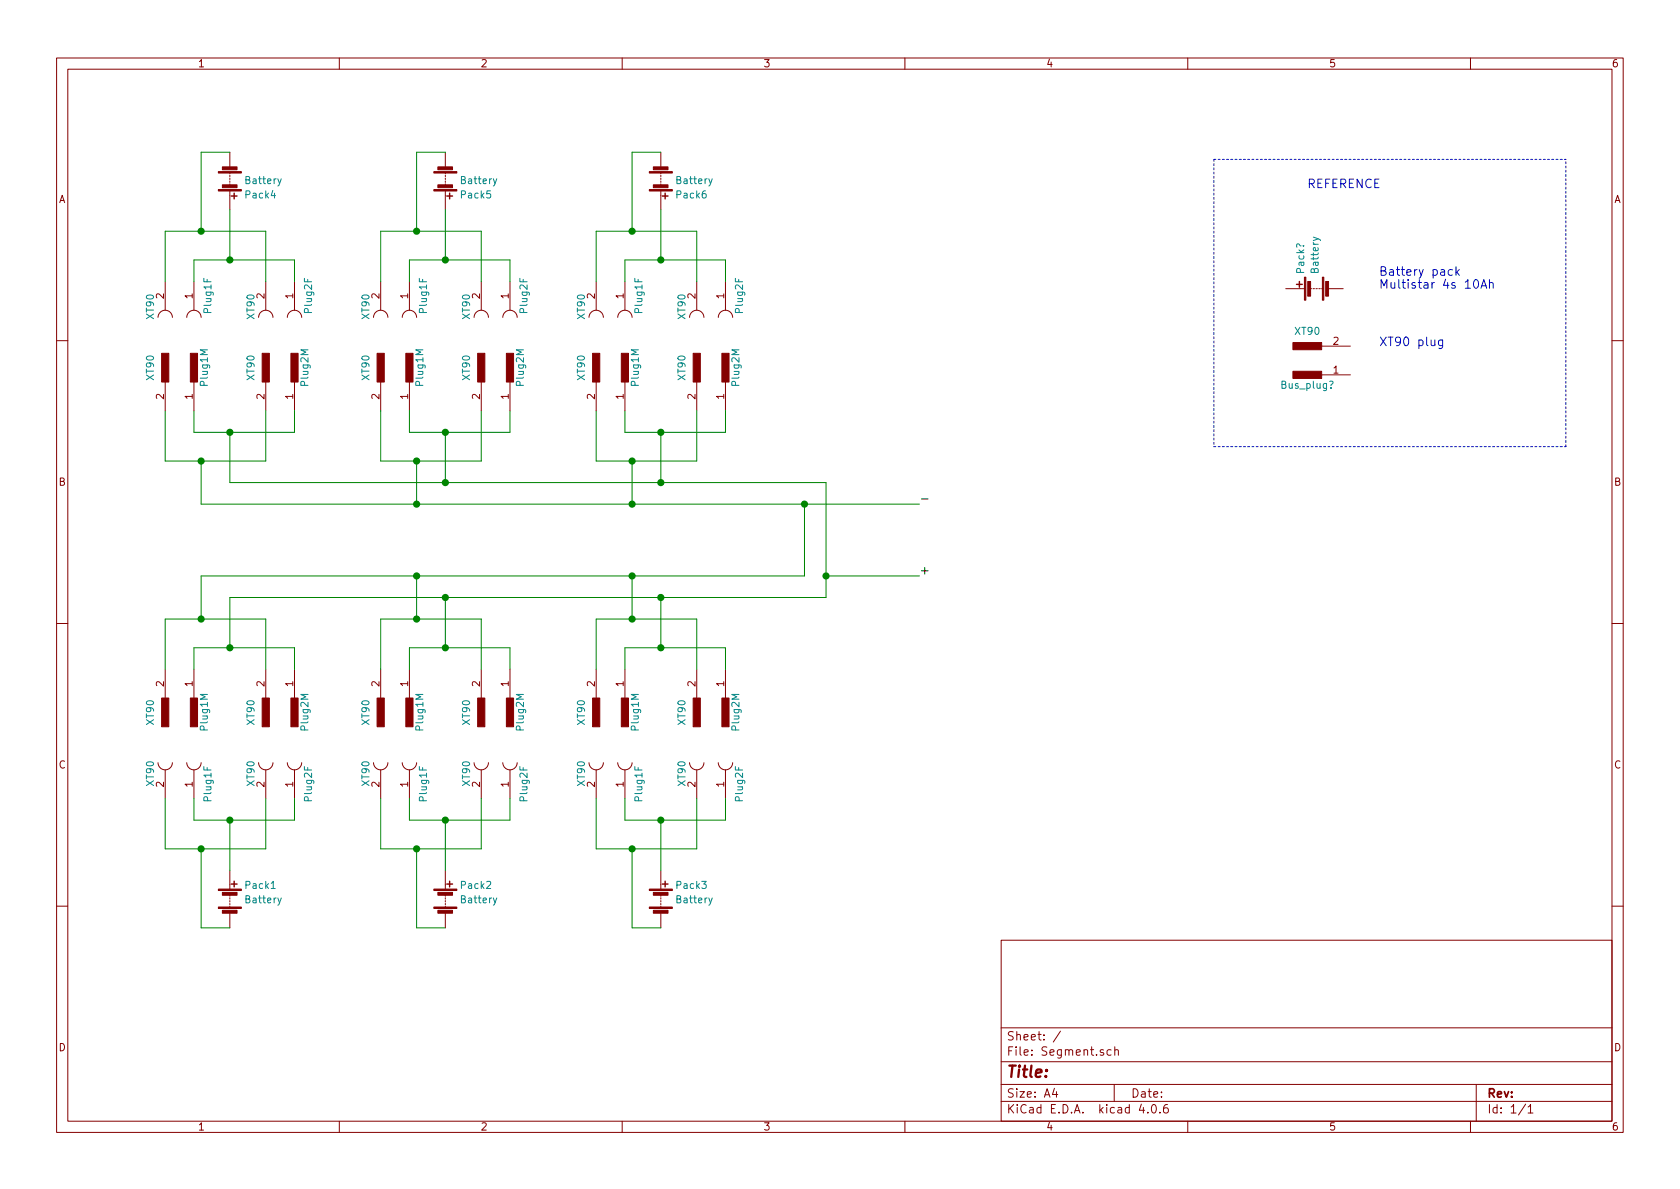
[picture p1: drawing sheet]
<svg xmlns="http://www.w3.org/2000/svg" width="297mm" height="210mm" viewBox="0 0 297 210" stroke-linecap="round" stroke-linejoin="round" font-family="sans-serif">
<g fill="none" stroke="#840000" stroke-width=".18">
<path d="M10 10.3h277v189.9h-277zM12 12.2h273v186.1h-273zM60 10.3v1.9M110 10.3v1.9M160 10.3v1.9M210 10.3v1.9M260 10.3v1.9M40.6 26.9v2.6M40.6 30.5v.2M40.6 31v.2M40.6 31.5v.2M40.6 32v.3"/>
<path d="M40.6 32.5v.3M40.6 33.8v3.3M78.7 26.9v2.6M78.7 30.5v.2M78.7 31v.2M78.7 31.5v.2M78.7 32v.3M78.7 32.5v.3M78.7 33.8v3.3M116.8 26.9v2.6M116.8 30.5v.2M116.8 31v.2"/>
<path d="M116.8 31.5v.2M116.8 32v.3M116.8 32.5v.3M116.8 33.8v3.3M27.9 56.1a1.27 1.27 0 0 1 1.3-1.2 1.27 1.27 0 0 1 1.3 1.2M29.2 49.8v5.1M33 56.1a1.27 1.27 0 0 1 1.3-1.2 1.27 1.27 0 0 1 1.3 1.2M34.3 49.8v5.1M45.7 56.1a1.27 1.27 0 0 1 1.3-1.2 1.27 1.27 0 0 1 1.3 1.2M47 49.8v5.1M50.8 56.1a1.27 1.27 0 0 1 1.3-1.2 1.27 1.27 0 0 1 1.2 1.2M52.1 49.8v5.1"/>
<path d="M66 56.1a1.27 1.27 0 0 1 1.3-1.2 1.27 1.27 0 0 1 1.3 1.2M67.3 49.8v5.1M71.1 56.1a1.27 1.27 0 0 1 1.3-1.2 1.27 1.27 0 0 1 1.3 1.2M72.4 49.8v5.1M83.8 56.1a1.27 1.27 0 0 1 1.3-1.2 1.27 1.27 0 0 1 1.3 1.2M85.1 49.8v5.1M88.9 56.1a1.27 1.27 0 0 1 1.3-1.2 1.27 1.27 0 0 1 1.2 1.2M90.2 49.8v5.1M104.1 56.1a1.27 1.27 0 0 1 1.3-1.2 1.27 1.27 0 0 1 1.3 1.2M105.4 49.8v5.1M109.2 56.1a1.27 1.27 0 0 1 1.3-1.2 1.27 1.27 0 0 1 1.3 1.2M110.5 49.8v5.1"/>
<path d="M121.9 56.1a1.27 1.27 0 0 1 1.3-1.2 1.27 1.27 0 0 1 1.3 1.2M123.2 49.8v5.1M127 56.1a1.27 1.27 0 0 1 1.3-1.2 1.27 1.27 0 0 1 1.2 1.2M128.3 49.8v5.1M227.3 51h3.3M231.6 51h.3M232.2 51h.2M232.7 51h.2M233.2 51h.2M233.7 51h.2M234.9 51h2.6M10 60.2h2"/>
<path d="M29.2 67.6v5M34.3 67.6v5M47 67.6v5M52.1 67.6v5M67.3 67.6v5M72.4 67.6v5M85.1 67.6v5M90.2 67.6v5M105.4 67.6v5M110.5 67.6v5M123.2 67.6v5M128.3 67.6v5"/>
<path d="M233.7 66.3h5.1M233.7 61.2h5.1M285 60.2h2M10 110.3h2M29.2 118.4v5M34.3 118.4v5M47 118.4v5M52.1 118.4v5M67.3 118.4v5M72.4 118.4v5M85.1 118.4v5M90.2 118.4v5"/>
<path d="M105.4 118.4v5M110.5 118.4v5M123.2 118.4v5M128.3 118.4v5M285 110.3h2M27.9 134.9a1.27 1.27 0 0 0 1.3 1.2 1.27 1.27 0 0 0 1.3-1.2M29.2 136.1v5.1M33 134.9a1.27 1.27 0 0 0 1.3 1.2 1.27 1.27 0 0 0 1.3-1.2M34.3 136.1v5.1M45.7 134.9a1.27 1.27 0 0 0 1.3 1.2 1.27 1.27 0 0 0 1.3-1.2M47 136.1v5.1M50.8 134.9a1.27 1.27 0 0 0 1.3 1.2 1.27 1.27 0 0 0 1.2-1.2"/>
<path d="M52.1 136.1v5.1M66 134.9a1.27 1.27 0 0 0 1.3 1.2 1.27 1.27 0 0 0 1.3-1.2M67.3 136.1v5.1M71.1 134.9a1.27 1.27 0 0 0 1.3 1.2 1.27 1.27 0 0 0 1.3-1.2M72.4 136.1v5.1M83.8 134.9a1.27 1.27 0 0 0 1.3 1.2 1.27 1.27 0 0 0 1.3-1.2M85.1 136.1v5.1M88.9 134.9a1.27 1.27 0 0 0 1.3 1.2 1.27 1.27 0 0 0 1.2-1.2M90.2 136.1v5.1M104.1 134.9a1.27 1.27 0 0 0 1.3 1.2 1.27 1.27 0 0 0 1.3-1.2M105.4 136.1v5.1M109.2 134.9a1.27 1.27 0 0 0 1.3 1.2 1.27 1.27 0 0 0 1.3-1.2"/>
<path d="M110.5 136.1v5.1M121.9 134.9a1.27 1.27 0 0 0 1.3 1.2 1.27 1.27 0 0 0 1.3-1.2M123.2 136.1v5.1M127 134.9a1.27 1.27 0 0 0 1.3 1.2 1.27 1.27 0 0 0 1.2-1.2M128.3 136.1v5.1M40.6 153.9v3.3M40.6 158.2v.3M40.6 158.7v.3M40.6 159.3v.2M40.6 159.8v.2M78.7 153.9v3.3M78.7 158.2v.3"/>
<path d="M78.7 158.7v.3M78.7 159.3v.2M78.7 159.8v.2M116.8 153.9v3.3M116.8 158.2v.3M116.8 158.7v.3M116.8 159.3v.2M116.8 159.8v.2M10 160.2h2M40.6 160.3v.2M40.6 161.5v2.6M78.7 160.3v.2"/>
<path d="M78.7 161.5v2.6M116.8 160.3v.2M116.8 161.5v2.6M177 166.3h108v32h-108zM285 160.2h2M60 198.3v1.9M110 198.3v1.9M160 198.3v1.9M177 194.8h108M177 191.8h108M177 187.8h108M177 181.8h108"/>
<path d="M186.4 192.5l-.3 1h.9M186.8 193v1M187.5 182.3l-1.3 2M196.4 185.7l-.4-.1-.3 .3 .1 .6 .2 .1 .4-.1M197 191.8v3M197.1 185.7l.2-.1 .4 .1v.9M197.1 185.1v1.5M201.8 195.2l-.4 1.1h1M202.9 196.7v.1M203.8 195.4l.1-.1a.81 .81 0 0 1 .6 .6 .81 .81 0 0 1-.3 .8l-.1 .1a.8 .8 0 0 1-.6-.6 .8 .8 0 0 1 .3-.8zM205.1 196.7v.1M206.4 195.3a.59 .59 0 0 0-.7 .7l.1 .7 .2 .1 .5-.1 .1-.5-.2-.2-.4-.1-.3 .3"/>
<path d="M210 198.3v1.9M260 198.3v1.9M261 191.8v6.5M269.7 195.2l-1.2 2M270.2 195.8l.4-.5v1.5M270.2 196.8h.8"/>
</g>
<g fill="#840000" stroke="#840000" stroke-width=".18">
<path d="M38.6 160.4h4.1v.2h-4.1z"/>
<path d="M38.6 157.2h4.1v.3h-4.1z"/>
<path d="M39.3 161h2.6v.5h-2.6z"/>
<path d="M39.3 157.8h2.6v.5h-2.6z"/>
<path d="M76.7 160.4h4.1v.2h-4.1z"/>
<path d="M76.7 157.2h4.1v.3h-4.1z"/>
<path d="M77.4 161h2.6v.5h-2.6z"/>
<path d="M77.4 157.8h2.6v.5h-2.6z"/>
<path d="M114.8 160.4h4.1v.2h-4.1z"/>
<path d="M114.8 157.2h4.1v.3h-4.1z"/>
<path d="M115.5 161h2.6v.5h-2.6z"/>
<path d="M115.5 157.8h2.6v.5h-2.6z"/>
<path d="M66.7 123.4h1.2v5.1h-1.2z"/>
<path d="M71.8 123.4h1.2v5.1h-1.2z"/>
<path d="M46.4 123.4h1.2v5.1h-1.2z"/>
<path d="M51.4 123.4h1.3v5.1h-1.3z"/>
<path d="M28.6 123.4h1.2v5.1h-1.2z"/>
<path d="M33.7 123.4h1.2v5.1h-1.2z"/>
<path d="M233.8 49h.3v4.1h-.3z"/>
<path d="M230.6 49h.3v4.1h-.3z"/>
<path d="M234.4 49.8h.5v2.6h-.5z"/>
<path d="M231.2 49.8h.5v2.6h-.5z"/>
<path d="M228.6 60.6h5.1v1.2h-5.1z"/>
<path d="M228.6 65.7h5.1v1.2h-5.1z"/>
<path d="M122.6 123.4h1.2v5.1h-1.2z"/>
<path d="M127.6 123.4h1.3v5.1h-1.3z"/>
<path d="M104.8 123.4h1.2v5.1h-1.2z"/>
<path d="M109.9 123.4h1.2v5.1h-1.2z"/>
<path d="M84.5 123.4h1.2v5.1h-1.2z"/>
<path d="M89.5 123.4h1.3v5.1h-1.3z"/>
<path d="M38.6 30.3h4.1v.3h-4.1z"/>
<path d="M38.6 33.5h4.1v.3h-4.1z"/>
<path d="M39.3 29.5h2.6v.5h-2.6z"/>
<path d="M39.3 32.7h2.6v.5h-2.6z"/>
<path d="M76.7 30.3h4.1v.3h-4.1z"/>
<path d="M76.7 33.5h4.1v.3h-4.1z"/>
<path d="M77.4 29.5h2.6v.5h-2.6z"/>
<path d="M77.4 32.7h2.6v.5h-2.6z"/>
<path d="M114.8 30.3h4.1v.3h-4.1z"/>
<path d="M114.8 33.5h4.1v.3h-4.1z"/>
<path d="M115.5 29.5h2.6v.5h-2.6z"/>
<path d="M115.5 32.7h2.6v.5h-2.6z"/>
<path d="M66.7 62.5h1.2v5.1h-1.2z"/>
<path d="M71.8 62.5h1.2v5.1h-1.2z"/>
<path d="M46.4 62.5h1.2v5.1h-1.2z"/>
<path d="M51.4 62.5h1.3v5.1h-1.3z"/>
<path d="M28.6 62.5h1.2v5.1h-1.2z"/>
<path d="M33.7 62.5h1.2v5.1h-1.2z"/>
<path d="M122.6 62.5h1.2v5.1h-1.2z"/>
<path d="M127.6 62.5h1.3v5.1h-1.3z"/>
<path d="M104.8 62.5h1.2v5.1h-1.2z"/>
<path d="M109.9 62.5h1.2v5.1h-1.2z"/>
<path d="M84.5 62.5h1.2v5.1h-1.2z"/>
<path d="M89.5 62.5h1.3v5.1h-1.3z"/>
</g>
<g fill="none" stroke="#840000" stroke-width=".25">
<path d="M40.9 34.7h1M41.4 34.2v1M79 34.7h1M79.5 34.2v1M117.1 34.7h1M117.6 34.2v1M229.2 50.3h1.1M229.7 49.8v1M40.9 156.3h1M41.4 155.8v1M79 156.3h1M79.5 155.8v1"/>
<path d="M117.1 156.3h1M117.6 155.8v1"/>
</g>
<path d="M49.7 31.6l-.4 1.2-.2 .1M87.8 31.6l-.4 1.2-.2 .1M125.9 31.6l-.4 1.2-.2 .1M232.2 41.9l1.2 .5 .1 .1M235.1 67.5l.4-.1 .2 .2-.4 .6M49.7 158.8l-.4 1.2-.2 .1M87.8 158.8l-.4 1.2-.2 .1M125.9 158.8l-.4 1.2-.2 .1" fill="none" stroke="#008484" stroke-width=".18"/>
<path d="M256.8 47.7a.48 .48 0 0 0-.7 .1v.7a.48 .48 0 0 0 .7 .1M257.4 47.2v1.5M257.6 48.1l.4 .6M258 47.7l-.6 .6M260.8 49.5l.1-.1a.81 .81 0 0 1 .5 .8 .81 .81 0 0 1-.5 .8 .98 .98 0 0 1-.1-1.5zM261.8 51l.6-1.6 .5 1.6M262 50.5h.7M263.3 50.1l.1-.1a.36 .36 0 0 1 .6 .2v.8M263.3 49.4v1.6M255.1 60.1v1.3l-.3 .2h-.4M255.1 60.2a.48 .48 0 0 0-.7 .1v.7a.48 .48 0 0 0 .7 .1" fill="none" stroke="#0000c2" stroke-width=".18"/>
<path d="M214.6 28.2h62.3M214.6 28.2v50.8M214.6 79h62.3M276.9 79v-50.8" fill="none" stroke="#0000c2" stroke-width=".18" stroke-dasharray=".3 .4"/>
<g fill="none" stroke="#008400" stroke-width=".18">
<path d="M40.6 37.1v8.9M40.6 26.9h-5v14M78.7 37.1v8.9M78.7 26.9h-5v14M116.8 37.1v8.9M116.8 26.9h-5v14M29.2 49.8v-8.9h17.8v8.9M34.3 49.8v-3.8h17.8v3.8M67.3 49.8v-8.9h17.8v8.9M72.4 49.8v-3.8h17.8v3.8M105.4 49.8v-8.9h17.8v8.9M110.5 49.8v-3.8h17.8v3.8"/>
<path d="M29.2 72.6v8.9h17.8v-8.9M34.3 72.6v3.8h17.8v-3.8M40.6 76.4v8.9h105.4v20.4h-105.4v8.8M67.3 72.6v8.9h17.8v-8.9M72.4 72.6v3.8h17.8v-3.8M78.7 76.4v8.9M105.4 72.6v8.9h17.8v-8.9M110.5 72.6v3.8h17.8v-3.8M116.8 76.4v8.9M35.6 81.5v7.6h127M73.7 81.5v7.6M111.8 81.5v7.6"/>
<path d="M142.2 89.1v12.7h-106.6v7.7M29.2 118.4v-8.9h17.8v8.9M34.3 118.4v-3.9h17.8v3.9M67.3 118.4v-8.9h17.8v8.9M72.4 118.4v-3.9h17.8v3.9M73.7 101.8v7.7M78.7 105.7v8.8M105.4 118.4v-8.9h17.8v8.9M110.5 118.4v-3.9h17.8v3.9M111.8 101.8v7.7M116.8 105.7v8.8M146 101.8h16.6"/>
<path d="M29.2 141.2v8.9h17.8v-8.9M34.3 141.2v3.8h17.8v-3.8M35.6 150.1v14h5M40.6 145v8.9M67.3 141.2v8.9h17.8v-8.9M72.4 141.2v3.8h17.8v-3.8M73.7 150.1v14h5M78.7 145v8.9M105.4 141.2v8.9h17.8v-8.9M110.5 141.2v3.8h17.8v-3.8M111.8 150.1v14h5M116.8 145v8.9"/>
</g>
<g fill="#008400" stroke="#008400" stroke-width=".25">
<circle cx="40.6" cy="145" r=".51"/>
<circle cx="35.6" cy="150.1" r=".51"/>
<circle cx="78.7" cy="145" r=".51"/>
<circle cx="73.7" cy="150.1" r=".51"/>
<circle cx="116.8" cy="145" r=".51"/>
<circle cx="111.8" cy="150.1" r=".51"/>
<circle cx="40.6" cy="114.5" r=".51"/>
<circle cx="35.6" cy="109.5" r=".51"/>
<circle cx="78.7" cy="114.5" r=".51"/>
<circle cx="73.7" cy="109.5" r=".51"/>
<circle cx="116.8" cy="114.5" r=".51"/>
<circle cx="111.8" cy="109.5" r=".51"/>
<circle cx="73.7" cy="101.8" r=".51"/>
<circle cx="111.8" cy="101.8" r=".51"/>
<circle cx="78.7" cy="105.7" r=".51"/>
<circle cx="116.8" cy="105.7" r=".51"/>
<circle cx="40.6" cy="46" r=".51"/>
<circle cx="35.6" cy="40.9" r=".51"/>
<circle cx="78.7" cy="46" r=".51"/>
<circle cx="73.7" cy="40.9" r=".51"/>
<circle cx="116.8" cy="46" r=".51"/>
<circle cx="111.8" cy="40.9" r=".51"/>
<circle cx="40.6" cy="76.4" r=".51"/>
<circle cx="35.6" cy="81.5" r=".51"/>
<circle cx="78.7" cy="76.4" r=".51"/>
<circle cx="73.7" cy="81.5" r=".51"/>
<circle cx="116.8" cy="76.4" r=".51"/>
<circle cx="111.8" cy="81.5" r=".51"/>
<circle cx="73.7" cy="89.1" r=".51"/>
<circle cx="111.8" cy="89.1" r=".51"/>
<circle cx="78.7" cy="85.3" r=".51"/>
<circle cx="116.8" cy="85.3" r=".51"/>
<circle cx="142.2" cy="89.1" r=".51"/>
<circle cx="146.1" cy="101.8" r=".51"/>
</g>
<path d="M162.9 88.2h1.2" fill="none" stroke="#000" stroke-width=".18"/>
<text font-size="2.8" fill="#840000" x="178" y="190.5">Title:</text>
<g font-size="2.1" fill="#0000c2">
<text x="231.1" y="33.3">REFERENCE</text>
<text x="243.8" y="48.8">Battery pack</text>
<text x="243.8" y="51">Multistar 4s 10Ah</text>
<text x="243.8" y="61.2">XT90 plug</text>
</g>
<text font-size="2.1" x="162.6" y="101.6">+</text>
<g font-size="2.1" fill="#840000">
<text x="178" y="184">Sheet: /</text>
<text x="178" y="186.7">File: Segment.sch</text>
<text x="178" y="196.9">KiCad E.D.A. kicad 4.0.6</text>
<text x="178" y="194.1">Size: A4</text>
<text x="200" y="194.1">Date:</text>
<text x="263" y="194.1">Rev:</text>
<text x="263" y="196.9">Id: 1/1</text>
</g>
<g font-size="1.8" fill="#840000">
<text x="35" y="11.9">1</text>
<text x="85" y="11.9">2</text>
<text x="135" y="11.9">3</text>
<text x="185" y="11.9">4</text>
<text x="235" y="11.9">5</text>
<text x="285" y="11.9">6</text>
<text x="10.4" y="35.9">A</text>
<text x="285.4" y="35.9">A</text>
<text x="29" y="52.8" transform="rotate(-90 29 52.8)">2</text>
<text x="34" y="52.8" transform="rotate(-90 34 52.8)">1</text>
<text x="46.7" y="52.8" transform="rotate(-90 46.7 52.8)">2</text>
<text x="51.8" y="52.8" transform="rotate(-90 51.8 52.8)">1</text>
<text x="67.1" y="52.8" transform="rotate(-90 67.1 52.8)">2</text>
<text x="72.1" y="52.8" transform="rotate(-90 72.1 52.8)">1</text>
<text x="84.8" y="52.8" transform="rotate(-90 84.8 52.8)">2</text>
<text x="89.9" y="52.8" transform="rotate(-90 89.9 52.8)">1</text>
<text x="105.2" y="52.8" transform="rotate(-90 105.2 52.8)">2</text>
<text x="110.2" y="52.8" transform="rotate(-90 110.2 52.8)">1</text>
<text x="122.9" y="52.8" transform="rotate(-90 122.9 52.8)">2</text>
<text x="128" y="52.8" transform="rotate(-90 128 52.8)">1</text>
<text x="235.7" y="61">2</text>
<text x="29" y="70.6" transform="rotate(-90 29 70.6)">2</text>
<text x="34" y="70.6" transform="rotate(-90 34 70.6)">1</text>
<text x="46.7" y="70.6" transform="rotate(-90 46.7 70.6)">2</text>
<text x="51.8" y="70.6" transform="rotate(-90 51.8 70.6)">1</text>
<text x="67.1" y="70.6" transform="rotate(-90 67.1 70.6)">2</text>
<text x="72.1" y="70.6" transform="rotate(-90 72.1 70.6)">1</text>
<text x="84.8" y="70.6" transform="rotate(-90 84.8 70.6)">2</text>
<text x="89.9" y="70.6" transform="rotate(-90 89.9 70.6)">1</text>
<text x="105.2" y="70.6" transform="rotate(-90 105.2 70.6)">2</text>
<text x="110.2" y="70.6" transform="rotate(-90 110.2 70.6)">1</text>
<text x="122.9" y="70.6" transform="rotate(-90 122.9 70.6)">2</text>
<text x="128" y="70.6" transform="rotate(-90 128 70.6)">1</text>
<text x="235.7" y="66">1</text>
<text x="10.4" y="85.9">B</text>
<text x="285.4" y="85.9">B</text>
<text x="29" y="121.4" transform="rotate(-90 29 121.4)">2</text>
<text x="34" y="121.4" transform="rotate(-90 34 121.4)">1</text>
<text x="46.7" y="121.4" transform="rotate(-90 46.7 121.4)">2</text>
<text x="51.8" y="121.4" transform="rotate(-90 51.8 121.4)">1</text>
<text x="67.1" y="121.4" transform="rotate(-90 67.1 121.4)">2</text>
<text x="72.1" y="121.4" transform="rotate(-90 72.1 121.4)">1</text>
<text x="84.8" y="121.4" transform="rotate(-90 84.8 121.4)">2</text>
<text x="89.9" y="121.4" transform="rotate(-90 89.9 121.4)">1</text>
<text x="105.2" y="121.4" transform="rotate(-90 105.2 121.4)">2</text>
<text x="110.2" y="121.4" transform="rotate(-90 110.2 121.4)">1</text>
<text x="122.9" y="121.4" transform="rotate(-90 122.9 121.4)">2</text>
<text x="128" y="121.4" transform="rotate(-90 128 121.4)">1</text>
<text x="10.4" y="135.9">C</text>
<text x="285.4" y="135.9">C</text>
<text x="29" y="139.2" transform="rotate(-90 29 139.2)">2</text>
<text x="34" y="139.2" transform="rotate(-90 34 139.2)">1</text>
<text x="46.7" y="139.2" transform="rotate(-90 46.7 139.2)">2</text>
<text x="51.8" y="139.2" transform="rotate(-90 51.8 139.2)">1</text>
<text x="67.1" y="139.2" transform="rotate(-90 67.1 139.2)">2</text>
<text x="72.1" y="139.2" transform="rotate(-90 72.1 139.2)">1</text>
<text x="84.8" y="139.2" transform="rotate(-90 84.8 139.2)">2</text>
<text x="89.9" y="139.2" transform="rotate(-90 89.9 139.2)">1</text>
<text x="105.2" y="139.2" transform="rotate(-90 105.2 139.2)">2</text>
<text x="110.2" y="139.2" transform="rotate(-90 110.2 139.2)">1</text>
<text x="122.9" y="139.2" transform="rotate(-90 122.9 139.2)">2</text>
<text x="128" y="139.2" transform="rotate(-90 128 139.2)">1</text>
<text x="10.4" y="185.9">D</text>
<text x="285.4" y="185.9">D</text>
<text x="35" y="199.9">1</text>
<text x="85" y="199.9">2</text>
<text x="135" y="199.9">3</text>
<text x="185" y="199.9">4</text>
<text x="235" y="199.9">5</text>
<text x="285" y="199.9">6</text>
</g>
<g font-size="1.8" fill="#008484">
<text x="43.5" y="32.5">Battery</text>
<text x="43.5" y="35.1">Pack4</text>
<text x="81.6" y="32.5">Battery</text>
<text x="81.6" y="35.1">Pack5</text>
<text x="119.7" y="32.5">Battery</text>
<text x="119.7" y="35.1">Pack6</text>
<text x="230.6" y="48.3" transform="rotate(-90 230.6 48.3)">Pack?</text>
<text x="233.1" y="48.2" transform="rotate(-90 233.1 48.2)">Battery</text>
<text x="27.2" y="56.3" transform="rotate(-90 27.2 56.3)">XT90</text>
<text x="37.4" y="55.3" transform="rotate(-90 37.4 55.3)">Plug1F</text>
<text x="45" y="56.3" transform="rotate(-90 45 56.3)">XT90</text>
<text x="55.1" y="55.3" transform="rotate(-90 55.1 55.3)">Plug2F</text>
<text x="65.3" y="56.3" transform="rotate(-90 65.3 56.3)">XT90</text>
<text x="75.5" y="55.3" transform="rotate(-90 75.5 55.3)">Plug1F</text>
<text x="83.1" y="56.3" transform="rotate(-90 83.1 56.3)">XT90</text>
<text x="93.2" y="55.3" transform="rotate(-90 93.2 55.3)">Plug2F</text>
<text x="103.4" y="56.3" transform="rotate(-90 103.4 56.3)">XT90</text>
<text x="113.6" y="55.3" transform="rotate(-90 113.6 55.3)">Plug1F</text>
<text x="121.2" y="56.3" transform="rotate(-90 121.2 56.3)">XT90</text>
<text x="131.3" y="55.3" transform="rotate(-90 131.3 55.3)">Plug2F</text>
<text x="229" y="59.2">XT90</text>
<text x="27.2" y="67.1" transform="rotate(-90 27.2 67.1)">XT90</text>
<text x="36.7" y="68.2" transform="rotate(-90 36.7 68.2)">Plug1M</text>
<text x="45" y="67.1" transform="rotate(-90 45 67.1)">XT90</text>
<text x="54.5" y="68.2" transform="rotate(-90 54.5 68.2)">Plug2M</text>
<text x="65.3" y="67.1" transform="rotate(-90 65.3 67.1)">XT90</text>
<text x="74.8" y="68.2" transform="rotate(-90 74.8 68.2)">Plug1M</text>
<text x="83.1" y="67.1" transform="rotate(-90 83.1 67.1)">XT90</text>
<text x="92.6" y="68.2" transform="rotate(-90 92.6 68.2)">Plug2M</text>
<text x="103.4" y="67.1" transform="rotate(-90 103.4 67.1)">XT90</text>
<text x="112.9" y="68.2" transform="rotate(-90 112.9 68.2)">Plug1M</text>
<text x="121.2" y="67.1" transform="rotate(-90 121.2 67.1)">XT90</text>
<text x="130.7" y="68.2" transform="rotate(-90 130.7 68.2)">Plug2M</text>
<text x="226.6" y="68.7">Bus_plug?</text>
<text x="27.2" y="128.1" transform="rotate(-90 27.2 128.1)">XT90</text>
<text x="36.7" y="129.1" transform="rotate(-90 36.7 129.1)">Plug1M</text>
<text x="45" y="128.1" transform="rotate(-90 45 128.1)">XT90</text>
<text x="54.5" y="129.1" transform="rotate(-90 54.5 129.1)">Plug2M</text>
<text x="65.3" y="128.1" transform="rotate(-90 65.3 128.1)">XT90</text>
<text x="74.8" y="129.1" transform="rotate(-90 74.8 129.1)">Plug1M</text>
<text x="83.1" y="128.1" transform="rotate(-90 83.1 128.1)">XT90</text>
<text x="92.6" y="129.1" transform="rotate(-90 92.6 129.1)">Plug2M</text>
<text x="103.4" y="128.1" transform="rotate(-90 103.4 128.1)">XT90</text>
<text x="112.9" y="129.1" transform="rotate(-90 112.9 129.1)">Plug1M</text>
<text x="121.2" y="128.1" transform="rotate(-90 121.2 128.1)">XT90</text>
<text x="130.7" y="129.1" transform="rotate(-90 130.7 129.1)">Plug2M</text>
<text x="27.2" y="138.9" transform="rotate(-90 27.2 138.9)">XT90</text>
<text x="37.4" y="141.6" transform="rotate(-90 37.4 141.6)">Plug1F</text>
<text x="45" y="138.9" transform="rotate(-90 45 138.9)">XT90</text>
<text x="55.1" y="141.6" transform="rotate(-90 55.1 141.6)">Plug2F</text>
<text x="65.3" y="138.9" transform="rotate(-90 65.3 138.9)">XT90</text>
<text x="75.5" y="141.6" transform="rotate(-90 75.5 141.6)">Plug1F</text>
<text x="83.1" y="138.9" transform="rotate(-90 83.1 138.9)">XT90</text>
<text x="93.2" y="141.6" transform="rotate(-90 93.2 141.6)">Plug2F</text>
<text x="103.4" y="138.9" transform="rotate(-90 103.4 138.9)">XT90</text>
<text x="113.6" y="141.6" transform="rotate(-90 113.6 141.6)">Plug1F</text>
<text x="121.2" y="138.9" transform="rotate(-90 121.2 138.9)">XT90</text>
<text x="131.3" y="141.6" transform="rotate(-90 131.3 141.6)">Plug2F</text>
<text x="43.5" y="159.7">Battery</text>
<text x="43.5" y="157.2">Pack1</text>
<text x="81.6" y="159.7">Battery</text>
<text x="81.6" y="157.2">Pack2</text>
<text x="119.7" y="159.7">Battery</text>
<text x="119.7" y="157.2">Pack3</text>
</g>
</svg>
